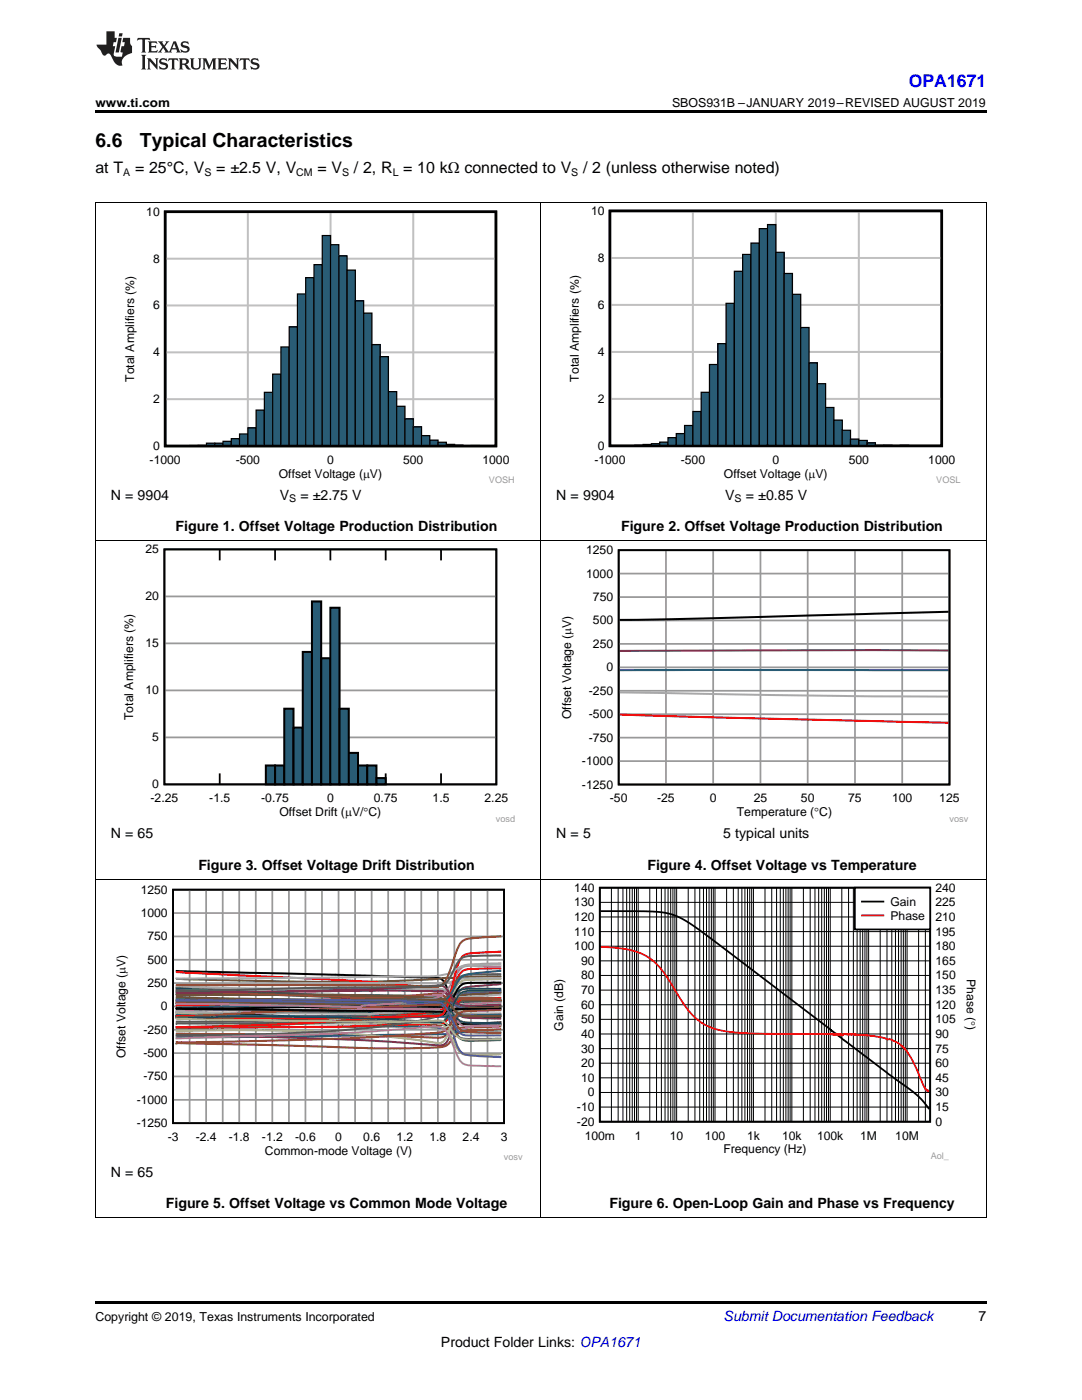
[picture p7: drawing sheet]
<svg xmlns="http://www.w3.org/2000/svg" width="216mm" height="279mm" viewBox="0 0 216 279" stroke-linecap="round" stroke-linejoin="round" font-family="sans-serif">
<path d="M19 259.7h177.8v.5h-177.8z" fill="#000"/>
<path d="M19.1 175.5v67.6M107.9 175.5v67.6M196.8 175.5v67.6M19 243h177.8" fill="none" stroke="#000" stroke-width=".2"/>
<path d="M22.7 176.6h81.6v55h-81.6z" fill-rule="evenodd" fill="#fff"/>
<path d="M34.5 177.6h66.1v46.6h-66.1z" fill="none" stroke="#000" stroke-width=".35"/>
<g fill="none" stroke="#999" stroke-width=".35">
<path d="M37.8 177.6v46.6M41.1 177.6v46.6M44.4 177.6v46.6M47.7 177.6v46.6M51 177.6v46.6M54.3 177.6v46.6M57.6 177.6v46.6M60.9 177.6v46.6M64.2 177.6v46.6M67.6 177.6v46.6M70.9 177.6v46.6M74.2 177.6v46.6"/>
<path d="M77.5 177.6v46.6M80.8 177.6v46.6M84.1 177.6v46.6M87.4 177.6v46.6M90.7 177.6v46.6M94 177.6v46.6M97.3 177.6v46.6M34.5 196.2h66.1M34.5 191.5h66.1M34.5 186.9h66.1M34.5 182.2h66.1M34.5 219.5h66.1"/>
<path d="M34.5 214.8h66.1M34.5 210.2h66.1M34.5 205.5h66.1M34.5 200.9h66.1"/>
</g>
<path d="M35.1 193.8l32.3 .7 20 .7 .7 .2 .6 .8 2 5 .5 .9a4.4 4.4 0 0 0 3.3 .8h5.5M100 196.1l-6 .1a2.71 2.71 0 0 0-2.8 1.4l-2.1 4.3-.8 .7-1.2 .3-21.5 .3-30.5-.2M35.1 201.9l19.2 .8 14 .7v-.1l.1 .2 8.6 .6 12.1 .5 10.9-.6M100 200.8l-9.3 .4-3.4-.2-12-.2-28.7 .4h-11.4l-.1 .2M100 201.3h-3.3a28.4 28.4 0 0 0-7.4 .5l-2.4 .1-51.8-.6" fill="none" stroke="#000" stroke-width=".4"/>
<path d="M35.1 194l32.9 1.6h.3v-.1l.1 .1 8.3 .6 10.4 1.1 1.1 .2 1.1 .9a5.1 5.1 0 0 0 4.1 1.5l6.6-.1M100 199.1l-7.1 .2a2.52 2.52 0 0 0-2.2 1.6l-1.7 2.9-.7 .5-.5 .2h-5.4l-16 .4-31.3 .2M100 193.2l-6 .2a2.63 2.63 0 0 0-2.8 1.9l-1.6 4.3-.6 1.1-.8 .8-1.2 .4-12.7 1.4-11.1 .8-14.4 .6-13.7 .3M100 189.9l-6 .4a2.34 2.34 0 0 0-2.2 1.2 56.2 56.2 0 0 0-2.3 8.4l-.4 1.3-.7 1.1-.5 .3-.9 .2-21.6 .4-20.4-.1-9.9-.4M35.1 200.6l21.4-.2 30.9-.9 .9 .1 .6 .4 1.2 1.7a3.6 3.6 0 0 0 2.8 2.5h7.1" fill="none" stroke="#f00" stroke-width=".4"/>
<path d="M35.1 199.3l30.8 .3 2.4 .1v.3l.1-.3 2.7 .1 16.2 .8 1.2 .1 .9 .4a5.9 5.9 0 0 0 4.6 1.1l6 .1M35.1 196.9l30.9 .6 8 .1 13.6-.3 .9 .1 1 .6a3.9 3.9 0 0 0 3.4 1l7.1-.5M100 195.2h-4.9a17.8 17.8 0 0 0-5.9 .9l-3.1 .2-18.1-.2-11.5 .2-21.4 .6M100 192.5h-3.3a17.9 17.9 0 0 0-4.9 .5l-2.2 1.3-2.3 .5-1.6 .1-50.6 .4M35.1 201.9v.2l.1-.2h.2l8.5 .3 28.2 .1 1.8 .1 1-.2 10.4-.4 3.3-.1 .5 .2a11.8 11.8 0 0 0 5.4 .7l5.5 .1" fill="none" stroke="#aaa" stroke-width=".4"/>
<path d="M100 193.7l-3.3 .3a15.1 15.1 0 0 0-4.4 .8 9.9 9.9 0 0 0-2.2 3.3l-.6 .9-.6 .7-.6 .2-1.2 .2-7.9-.3-24.9-.4h-7.1l-12.1 .3M35.1 201.1l50.4-1.5 2.5 .1 .6 .3 .7 .6a6.9 6.9 0 0 0 2.5 1.8l1.1 .1 7.1 .1M35.1 205.1l45.4-.2 6.9 .2 1.2 .2 1.5 .7a4.9 4.9 0 0 0 4.4 1.3h5.5M100 206h-5.5a13.6 13.6 0 0 0-5.1 .4l-54.3 .6M100 202.5l-7.1 .2a12.5 12.5 0 0 0-3.9 .2l-13.7-.1-1.5 .2-2.9-.2h-23.7l-11.6-.2h-.4l-.1 .2v-.2" fill="none" stroke="#295c75" stroke-width=".4"/>
<path d="M35.1 197.4h52.4l.8 .2 .4 .3 1.4 2.4a4.4 4.4 0 0 0 2.2 2.7l1.7 .2 6 .1M35.1 198.3l.1-.1 42.7-.5 10 .1 .9 .3 .8 .7a6 6 0 0 0 2.7 2.5l2.2 .1h5.5M35.1 197.8l11.5 .1 16.6-.2 16.7-.5 7.8-.5 .7 .1 .5 .4 1.2 1.7a3.4 3.4 0 0 0 3.9 1.8l6-.2M100 196.4l-6 .5a2.75 2.75 0 0 0-2.8 1.7l-1.1 2.6-55-.9M100 201.3l-6 .2a2.77 2.77 0 0 0-2.8 1.6l-1.9 4.5-.4 .7-.8 .3-10.9-.7-9.1-.5-13.8-.4-19.2-.3" fill="none" stroke="#68275f" stroke-width=".4"/>
<path d="M35.1 198.5h31.4l13.4 .2 7.3 .2 1.1 .4 .6 .9 2.3 6.3a2.46 2.46 0 0 0 2.8 1.2l6-.2M35.1 197.3l.7-.1 32.6 1.5 19.1 1.3 .8 .1 .6 .3 1.2 1.5a3.6 3.6 0 0 0 3.9 2.2l6 .1M100 197.3h-5.5a4.6 4.6 0 0 0-4.4 1.6l-1.3 .7-2.9 .1-12.3-.1h-27.5l-11-.3M100 197.5l-6 .2a3 3 0 0 0-3.3 2.4l-1.6 3.2-.7 .6-.8 .2-12.6-.8-9.6-.3-18.8-.1-11.5 .2M100 200h-4.9a10.6 10.6 0 0 0-4.4 .4l-2 1.7-1.1 .3-7.6-.3-10.6-.1-34.3 .3" fill="none" stroke="#286b49" stroke-width=".4"/>
<path d="M100 197.9l-7.1 .3a2.62 2.62 0 0 0-2.2 1.3l-1.8 2.4-.7 .4-.9 .1-52.2 .8M100 199.3l-5.5-.1a8.8 8.8 0 0 0-5 .7l-1.1 .4-2.5 .3-19.3 .7-31.5 1.6M35.1 200.1l34.8-.7 8.6-.4 8.9-.8 .9 .2 .3 .3 1 2.1a12.8 12.8 0 0 0 2.2 4.6 6.6 6.6 0 0 0 3.3 .6l4.9 .2M100 204.8l-7.1 .3a4.1 4.1 0 0 0-3.6 1.3l-.9 .6-1.4 .1-18-.5-33.9-.3M100 201.6l-3.8 .1a15.1 15.1 0 0 0-4.4 .4 8 8 0 0 0-2.3 2.9l-.7 .7-.9 .3-10.4 .8-21 .8-21.4 .4" fill="none" stroke="#9e3a3a" stroke-width=".4"/>
<path d="M35.1 198.6l26.9-.1 17.5 .3 8.3 .4 1.3 .4 1.6 .9a4.8 4.8 0 0 0 3.3 .6l6-.1M35.1 199l17 .4 24.3 .3h6.8l4.6-.3 1.2 .2 .6 .6a5.7 5.7 0 0 0 2.7 2.5l2.2 .1 5.5-.1M100 194.8l-11 .3-6.6 .6-13 .3h-1l-.1-.2-.2 .2h-4.9l-28.1-.6M100 198.3l-4.9 .1a8.3 8.3 0 0 0-4.4 .9l-1.5 1.1-1.2 .4-18.7-.3h-.9l-.1-.4v.3l-.5 .1-32.7-.7 10.4 .3h28.9l11-.2 3.7-.3a59.2 59.2 0 0 1 9.2 .2h1.7" fill="none" stroke="#6b5028" stroke-width=".4"/>
<path d="M35.1 197.8l29.1 1.1 14.6 .3 9.3 .5 1-.1a16.6 16.6 0 0 1 5.4-.2l5.5 .2M100 199.7l-6-.1a14.2 14.2 0 0 1-5.3-.7l-1.2-.2-12.7 .6-24.9 .5-14.8 .5M100 186.9l-6 .4a2.76 2.76 0 0 0-2.8 2.2l-2.1 5.9-.8 1.1-.5 .3-.8 .1-14.9-.3h-37M35.1 202.5l15.9-.5 24.6-.5 7.4-.1 5.3 .3 .9 .5 .9 .7a4.8 4.8 0 0 0 4.4 1.6l5.5 .1M100 205.4l-7.1 .3a3.3 3.3 0 0 0-2.8 1.9l-.9 1-.9 .4-8.1 .2h-6l-17.7-.6-20.9-.4-.5 .1v-.1" fill="none" stroke="#84471f" stroke-width=".4"/>
<path d="M100 195.4l-6.6 .2a2.59 2.59 0 0 0-2.7 2.1l-2.1 6.1-.6 .9-.8 .3-9.2-.5-9.3-.3h-.3l-.1 .4-.1-.4-5 .1-14.4 .2-13.7 .5M35.1 202.1l52.4 2.2 .9 .2 .5 .5 1.2 2.1a6.3 6.3 0 0 0 2.2 3.3l1.7 .2 6-.2M35.1 203.3l31.6 .6h13.4l7.7-.2 .6 .1 .6 .4 1.1 1.4a3.6 3.6 0 0 0 3.9 1.9l6-.1M100 200.7l-4.9 .4a12.1 12.1 0 0 0-5.8 1.3l-6.2 .3-21.1 .3-14.8 .1-12.1-.1M100 201.1l-6.6 .3a2.78 2.78 0 0 0-2.7 1.8l-1.8 4.1-.6 .7-.7 .2-6.1-.9-6-.6-12.3-.8-14.4-.3-13.7 .2" fill="none" stroke="#b2af67" stroke-width=".4"/>
<path d="M100 199.7h-3.8a15.6 15.6 0 0 0-4.4 .3 8.2 8.2 0 0 0-2.3 2.9l-.8 .9-.9 .3-17-.2-20.9 .3h-14.5l-.3 .2M100 194.4l-6.6 .1a2.68 2.68 0 0 0-2.7 2.1l-1.6 4-.6 1.1-.5 .6-1.3 .7-4.8 1.1-8.7 1.1-9 .7-17 .6-12.1 .1M100 190.7l-6 .1a2.86 2.86 0 0 0-2.8 1.4l-1.6 3.3-.5 .6-.8 .5-1.4 .2-8.9 .2-12.6 .1-30.3 .6M35.1 203.9l14.8-.1 15.7-.5 11.6-.6 10.3-.8 1.1 .1 .9 .6a4.6 4.6 0 0 0 4.5 1.8h6M100 202.8l-8.2-.1-3.1-.3-22.2 1.7-21.5 .8-9.9 .1" fill="none" stroke="#595959" stroke-width=".4"/>
<path d="M35.1 197.1l11 .7 25 1 10.5 .1 6-.3 .8 .1 .5 .5 1.2 2.2a6 6 0 0 0 2.2 3.3l1.1 .2 6.6-.3M100 192.3l-6.6 .2a2.32 2.32 0 0 0-2.2 1.6l-2 5-.8 .9-1 .3-17.2-.3h-1.8l-.1 .1-1.1-.1-18.4 .1-13.7 .3M100 192.9l-6-.2a2.65 2.65 0 0 0-2.8 1.6l-2 3.2-1.4 1.3-2.1 .7-4.3 .5-9.1 .7-.2 .2-37-.6M35.1 207.2l31.1-.9 7.7-.4 13.1-1 1.3 .2 .9 1 2.6 5.6a2.93 2.93 0 0 0 2.7 1l5.5 .1M100 200l-4.4 .2a11.6 11.6 0 0 0-5.5 1l-2 .1h-17l-36 .5" fill="none" stroke="#af80b2" stroke-width=".4"/>
<path d="M35.1 199.4l18.1 .3 32-.2 2.9 .1 1.2 .2a10.1 10.1 0 0 0 6.3 1.6l4.4 .2M100 197.8l-4.4 .2a12.2 12.2 0 0 0-4.4 .6l-1.7 1.2-.7 .3h-.6l-7.7-.5-12.2-.6-33.2-1.1M35.1 202.8l38.1 .4 9.2-.2 5.5-.3 .8 .1 .8 .3a7.1 7.1 0 0 0 5 1.2l5.5 .1M100 206.7h-6a2.79 2.79 0 0 1-3.3-2.2l-1.2-2.6-.7-1.1-.7-.6-1.1-.2-17.7-.4-34.2 .1 51.9 .6 .9 .2 .6 .4 .5 .9 .6 1.5a27.5 27.5 0 0 0 2.2 6.4 3.3 3.3 0 0 0 2.7 1l5.5 .3" fill="none" stroke="#595989" stroke-width=".4"/>
<path d="M110 176.2h84.7v55.4h-84.7z" fill-rule="evenodd" fill="#fff"/>
<path d="M119.7 177.2h65.9v46.7h-65.9zM119.9 181.8l8.6 .1 3.1 .1 2.4 .5 2.6 1.1 5.8 4.1 34.8 26.6 4.7 3.4 1.8 1.5 1.7 2.1" fill="none" stroke="#000" stroke-width=".35"/>
<g fill="none" stroke="#000" stroke-width=".2">
<path d="M122 177.2v46.7M123.3 177.2v46.7M124.3 177.2v46.7M125 177.2v46.7M125.7 177.2v46.7M126.2 177.2v46.7M126.6 177.2v46.7M127 177.2v46.7M127.3 177.2v46.7M129.7 177.2v46.7M131 177.2v46.7M132 177.2v46.7"/>
<path d="M132.7 177.2v46.7M133.3 177.2v46.7M133.8 177.2v46.7M134.3 177.2v46.7M134.7 177.2v46.7M135 177.2v46.7M137.3 177.2v46.7M138.7 177.2v46.7M139.6 177.2v46.7M140.4 177.2v46.7M141 177.2v46.7M141.5 177.2v46.7"/>
<path d="M141.9 177.2v46.7M142.3 177.2v46.7M142.7 177.2v46.7M145 177.2v46.7M146.3 177.2v46.7M147.3 177.2v46.7M148 177.2v46.7M148.6 177.2v46.7M149.2 177.2v46.7M149.6 177.2v46.7M150 177.2v46.7M150.3 177.2v46.7"/>
<path d="M152.6 177.2v46.7M154 177.2v46.7M155 177.2v46.7M155.7 177.2v46.7M156.3 177.2v46.7M156.8 177.2v46.7M157.3 177.2v46.7M157.7 177.2v46.7M158 177.2v46.7M160.3 177.2v46.7M161.7 177.2v46.7M162.6 177.2v46.7"/>
<path d="M163.4 177.2v46.7M164 177.2v46.7M164.5 177.2v46.7M164.9 177.2v46.7M165.3 177.2v46.7M165.7 177.2v46.7M168 177.2v46.7M169.3 177.2v46.7M170.3 177.2v46.7M171 177.2v46.7M171.6 177.2v46.7M172.1 177.2v46.7"/>
<path d="M172.6 177.2v46.7M173 177.2v46.7M173.3 177.2v46.7M175.6 177.2v46.7M177 177.2v46.7M178 177.2v46.7M178.7 177.2v46.7M179.3 177.2v46.7M179.8 177.2v46.7M180.3 177.2v46.7M180.6 177.2v46.7M181 177.2v46.7"/>
<path d="M183.3 177.2v46.7M184.6 177.2v46.7M119.7 197.6h65.9M119.7 194.7h65.9M119.7 191.8h65.9M119.7 188.8h65.9M119.7 185.9h65.9M119.7 183h65.9M119.7 180.1h65.9M119.7 218h65.9M119.7 215.1h65.9M119.7 212.2h65.9"/>
<path d="M119.7 209.3h65.9M119.7 206.4h65.9M119.7 203.4h65.9M119.7 200.5h65.9M119.7 220.9h65.9"/>
</g>
<path d="M119.9 189l3.1 .2 3.1 .5 2.1 .7 1.6 1 1.4 1.2 1.2 1.4 3.9 6.1 1.6 2.2 2.2 1.9 2.3 1.1 2.6 .6 3.8 .3 16.9 .2v-.1l.1 .1 .2-.1v.1v-.1l.1 .2v-.2l.3 .2 .2-.2 .2 .2 .1-.2 .1 .2v-.2l.2 .2 .1-.2 .1 .2 .4-.1 .1 .2v-.1l.3 .1 .3-.3 .9 .2 1.3-.1 4.1 .4 1.7 .4 .6 .3 .6-.1 1.7 .9 1.4 1.3 1.4 2.2 2.4 5.5 .4 .4 .4-.1" fill="none" stroke="#f00" stroke-width=".35"/>
<path d="M170.6 177.2h15v8.3h-15z" fill-rule="evenodd" fill="#fff"/>
<g fill="none" stroke="#000" stroke-width=".35">
<path d="M32.8 109.6h66.2v46.9h-66.2zM43.8 109.6v2.2M54.9 109.6v2.2M65.9 109.6v2.2M77 109.6v2.2M88 109.6v2.2M43.8 154.3v2.2M54.9 154.3v2.2M65.9 154.3v2.2M77 154.3v2.2M88 154.3v2.2M170.6 177.2h15v8.3h-15z"/>
<path d="M172 179.9h4.3"/>
</g>
<path d="M172 182.7h4.3" fill="none" stroke="#f00" stroke-width=".35"/>
<path d="M19.1 108v67.5M107.9 108v67.5M196.8 108v67.5M19 175.5h177.8" fill="none" stroke="#000" stroke-width=".2"/>
<path d="M32.8 119h66.3M32.8 137.8h66.3M32.8 128.4h66.3M32.8 147.2h66.3" fill="none" stroke="#999" stroke-width=".35"/>
<path d="M53 152.8h1.9v3.8h-1.9z" fill-rule="evenodd" fill="#295c75"/>
<path d="M53 152.8h1.9v3.7h-1.9z" fill="none" stroke="#000" stroke-width=".4"/>
<path d="M54.9 152.8h1.8v3.8h-1.8z" fill-rule="evenodd" fill="#295c75"/>
<path d="M54.9 152.8h1.8v3.7h-1.8z" fill="none" stroke="#000" stroke-width=".4"/>
<path d="M56.7 141.4h1.9v15.2h-1.9z" fill-rule="evenodd" fill="#295c75"/>
<path d="M56.7 141.4h1.9v15.1h-1.9z" fill="none" stroke="#000" stroke-width=".4"/>
<path d="M58.6 145.2h1.8v11.4h-1.8z" fill-rule="evenodd" fill="#295c75"/>
<path d="M58.6 145.2h1.8v11.3h-1.8z" fill="none" stroke="#000" stroke-width=".4"/>
<path d="M60.4 130.1h1.9v26.5h-1.9z" fill-rule="evenodd" fill="#295c75"/>
<path d="M60.4 130.1h1.8v26.4h-1.8z" fill="none" stroke="#000" stroke-width=".4"/>
<path d="M62.2 120h1.9v36.6h-1.9z" fill-rule="evenodd" fill="#295c75"/>
<path d="M62.2 120h1.9v36.5h-1.9z" fill="none" stroke="#000" stroke-width=".4"/>
<path d="M64.1 131.4h1.8v25.2h-1.8z" fill-rule="evenodd" fill="#295c75"/>
<path d="M64.1 131.4h1.8v25.1h-1.8z" fill="none" stroke="#000" stroke-width=".4"/>
<path d="M65.9 121.3h1.9v35.3h-1.9z" fill-rule="evenodd" fill="#295c75"/>
<path d="M65.9 121.3h1.9v35.2h-1.9z" fill="none" stroke="#000" stroke-width=".4"/>
<path d="M67.8 141.4h1.8v15.2h-1.8z" fill-rule="evenodd" fill="#295c75"/>
<path d="M67.8 141.4h1.8v15.1h-1.8z" fill="none" stroke="#000" stroke-width=".4"/>
<path d="M69.6 150.3h1.8v6.3h-1.8z" fill-rule="evenodd" fill="#295c75"/>
<path d="M69.6 150.3h1.8v6.2h-1.8z" fill="none" stroke="#000" stroke-width=".4"/>
<path d="M71.4 152.8h1.9v3.8h-1.9z" fill-rule="evenodd" fill="#295c75"/>
<path d="M71.4 152.8h1.9v3.7h-1.9z" fill="none" stroke="#000" stroke-width=".4"/>
<path d="M73.3 152.8h1.8v3.8h-1.8z" fill-rule="evenodd" fill="#295c75"/>
<path d="M73.3 152.8h1.8v3.7h-1.8z" fill="none" stroke="#000" stroke-width=".4"/>
<path d="M75.1 155.3h1.9v1.3h-1.9z" fill-rule="evenodd" fill="#295c75"/>
<path d="M189.3 122.1l-48.9 1.3-16.8 .3M75.1 155.3h1.9v1.2h-1.9z" fill="none" stroke="#000" stroke-width=".4"/>
<path d="M32.8 109.6h66.2v46.9h-66.2zM123.4 109.8h66.1v46.8h-66.1z" fill="none" stroke="#000" stroke-width=".35"/>
<g fill="none" stroke="#999" stroke-width=".35">
<path d="M123.4 119.2h66.1M123.4 114.5h66.1M132.9 109.8v46.8M142.3 109.8v46.8M151.7 109.8v46.8M161.2 109.8v46.8M170.6 109.8v46.8M180 109.8v46.8M123.4 137.9h66.1M123.4 133.2h66.1M123.4 128.5h66.1M123.4 123.8h66.1"/>
<path d="M123.4 151.9h66.1M123.4 147.2h66.1M123.4 142.5h66.1"/>
</g>
<path d="M123.6 142.6l65.7 1.6" fill="none" stroke="#f00" stroke-width=".4"/>
<path d="M123.6 138.2l48.9 .8h16.8" fill="none" stroke="#aaa" stroke-width=".4"/>
<path d="M123.6 133.8h65.7" fill="none" stroke="#295c75" stroke-width=".4"/>
<path d="M189.3 129.8l-14.9-.1-50.8 .2" fill="none" stroke="#68275f" stroke-width=".4"/>
<path d="M19.1 40.4v67.6M107.9 40.4v67.6M196.8 40.4v67.6M19 107.9h177.8" fill="none" stroke="#000" stroke-width=".2"/>
<path d="M33 42.3h66v46.7h-66z" fill="none" stroke="#000" stroke-width=".5"/>
<path d="M33 51.6h66M49.5 42.3v46.7M66 42.3v46.7M82.5 42.3v46.7M33 79.7h66M33 70.3h66M33 61h66" fill="none" stroke="#c0c0c0" stroke-width=".4"/>
<path d="M34.6 89h1.7z" fill-rule="evenodd" fill="#295c75"/>
<path d="M34.6 89h1.7z" fill="none" stroke="#000" stroke-width=".24"/>
<path d="M36.3 89h1.6z" fill-rule="evenodd" fill="#295c75"/>
<path d="M36.3 89h1.6z" fill="none" stroke="#000" stroke-width=".24"/>
<path d="M37.9 88.9h1.7v.1h-1.7z" fill-rule="evenodd" fill="#295c75"/>
<path d="M37.9 88.9l1.6 .1z" fill="none" stroke="#000" stroke-width=".24"/>
<path d="M39.5 88.9h1.7v.1h-1.7z" fill-rule="evenodd" fill="#295c75"/>
<path d="M39.5 88.9h1.7v.1h-1.7z" fill="none" stroke="#000" stroke-width=".24"/>
<path d="M41.2 88.4h1.7v.6h-1.7z" fill-rule="evenodd" fill="#295c75"/>
<path d="M41.2 88.4h1.7v.6h-1.7z" fill="none" stroke="#000" stroke-width=".24"/>
<path d="M42.9 88.4h1.6v.6h-1.6z" fill-rule="evenodd" fill="#295c75"/>
<path d="M42.9 88.4h1.6v.6h-1.6z" fill="none" stroke="#000" stroke-width=".24"/>
<path d="M44.5 88.1h1.7v.9h-1.7z" fill-rule="evenodd" fill="#295c75"/>
<path d="M44.5 88.1h1.6v.9h-1.6z" fill="none" stroke="#000" stroke-width=".24"/>
<path d="M46.1 87.6h1.7v1.4h-1.7z" fill-rule="evenodd" fill="#295c75"/>
<path d="M46.1 87.6h1.7v1.4h-1.7z" fill="none" stroke="#000" stroke-width=".24"/>
<path d="M47.8 86.6h1.7v2.4h-1.7z" fill-rule="evenodd" fill="#295c75"/>
<path d="M47.8 86.6h1.7v2.4h-1.7z" fill="none" stroke="#000" stroke-width=".24"/>
<path d="M49.5 85.4h1.6v3.6h-1.6z" fill-rule="evenodd" fill="#295c75"/>
<path d="M49.5 85.4h1.6v3.6h-1.6z" fill="none" stroke="#000" stroke-width=".24"/>
<path d="M51.1 81.8h1.7v7.2h-1.7z" fill-rule="evenodd" fill="#295c75"/>
<path d="M51.1 81.8h1.7v7.2h-1.7z" fill="none" stroke="#000" stroke-width=".24"/>
<path d="M52.8 78.3h1.6v10.7h-1.6z" fill-rule="evenodd" fill="#295c75"/>
<path d="M52.8 78.3h1.6v10.7h-1.6z" fill="none" stroke="#000" stroke-width=".24"/>
<path d="M54.4 74.7h1.7v14.3h-1.7z" fill-rule="evenodd" fill="#295c75"/>
<path d="M54.4 74.7h1.7v14.3h-1.7z" fill="none" stroke="#000" stroke-width=".24"/>
<path d="M56.1 69.2h1.6v19.8h-1.6z" fill-rule="evenodd" fill="#295c75"/>
<path d="M56.1 69.2h1.6v19.8h-1.6z" fill="none" stroke="#000" stroke-width=".24"/>
<path d="M57.7 65.2h1.7v23.8h-1.7z" fill-rule="evenodd" fill="#295c75"/>
<path d="M57.7 65.2h1.7v23.8h-1.7z" fill="none" stroke="#000" stroke-width=".24"/>
<path d="M59.3 58.7h1.7v30.3h-1.7z" fill-rule="evenodd" fill="#295c75"/>
<path d="M59.3 58.7h1.7v30.3h-1.7z" fill="none" stroke="#000" stroke-width=".24"/>
<path d="M61 55.4h1.7v33.6h-1.7z" fill-rule="evenodd" fill="#295c75"/>
<path d="M61 55.4h1.7v33.6h-1.7z" fill="none" stroke="#000" stroke-width=".24"/>
<path d="M62.7 52.8h1.6v36.2h-1.6z" fill-rule="evenodd" fill="#295c75"/>
<path d="M62.7 52.8h1.6v36.2h-1.6z" fill="none" stroke="#000" stroke-width=".24"/>
<path d="M64.3 47h1.7v42h-1.7z" fill-rule="evenodd" fill="#295c75"/>
<path d="M64.3 47h1.7v42h-1.7z" fill="none" stroke="#000" stroke-width=".24"/>
<path d="M66 48.8h1.6v40.2h-1.6z" fill-rule="evenodd" fill="#295c75"/>
<path d="M66 48.8h1.6v40.2h-1.6z" fill="none" stroke="#000" stroke-width=".24"/>
<path d="M67.6 51.1h1.7v37.9h-1.7z" fill-rule="evenodd" fill="#295c75"/>
<path d="M67.6 51.1h1.7v37.9h-1.7z" fill="none" stroke="#000" stroke-width=".24"/>
<path d="M69.3 53.9h1.6v35.1h-1.6z" fill-rule="evenodd" fill="#295c75"/>
<path d="M69.3 53.9h1.6v35.1h-1.6z" fill="none" stroke="#000" stroke-width=".24"/>
<path d="M70.9 60h1.7v29h-1.7z" fill-rule="evenodd" fill="#295c75"/>
<path d="M70.9 60h1.7v29h-1.7z" fill="none" stroke="#000" stroke-width=".24"/>
<path d="M72.6 62.5h1.6v26.5h-1.6z" fill-rule="evenodd" fill="#295c75"/>
<path d="M72.6 62.5h1.6v26.5h-1.6z" fill="none" stroke="#000" stroke-width=".24"/>
<path d="M74.2 68.8h1.7v20.2h-1.7z" fill-rule="evenodd" fill="#295c75"/>
<path d="M74.2 68.8h1.7v20.2h-1.7z" fill="none" stroke="#000" stroke-width=".24"/>
<path d="M75.9 71.2h1.6v17.8h-1.6z" fill-rule="evenodd" fill="#295c75"/>
<path d="M75.9 71.2h1.6v17.8h-1.6z" fill="none" stroke="#000" stroke-width=".24"/>
<path d="M77.5 78.2h1.7v10.8h-1.7z" fill-rule="evenodd" fill="#295c75"/>
<path d="M77.5 78.2h1.7v10.8h-1.7z" fill="none" stroke="#000" stroke-width=".24"/>
<path d="M79.2 81.1h1.6v7.9h-1.6z" fill-rule="evenodd" fill="#295c75"/>
<path d="M79.2 81.1h1.6v7.9h-1.6z" fill="none" stroke="#000" stroke-width=".24"/>
<path d="M80.8 83.6h1.7v5.4h-1.7z" fill-rule="evenodd" fill="#295c75"/>
<path d="M80.8 83.6h1.7v5.4h-1.7z" fill="none" stroke="#000" stroke-width=".24"/>
<path d="M82.5 85.2h1.6v3.8h-1.6z" fill-rule="evenodd" fill="#295c75"/>
<path d="M82.5 85.2h1.6v3.8h-1.6z" fill="none" stroke="#000" stroke-width=".24"/>
<path d="M84.1 86.9h1.7v2.1h-1.7z" fill-rule="evenodd" fill="#295c75"/>
<path d="M84.1 86.9h1.7v2.1h-1.7z" fill="none" stroke="#000" stroke-width=".24"/>
<path d="M85.8 87.8h1.6v1.2h-1.6z" fill-rule="evenodd" fill="#295c75"/>
<path d="M85.8 87.8h1.6v1.2h-1.6z" fill="none" stroke="#000" stroke-width=".24"/>
<path d="M87.4 88.3h1.7v.7h-1.7z" fill-rule="evenodd" fill="#295c75"/>
<path d="M87.4 88.3h1.7v.7h-1.7z" fill="none" stroke="#000" stroke-width=".24"/>
<path d="M89.1 88.7h1.6v.3h-1.6z" fill-rule="evenodd" fill="#295c75"/>
<path d="M89.1 88.7h1.6v.3h-1.6z" fill="none" stroke="#000" stroke-width=".24"/>
<path d="M90.7 88.8h1.7v.2h-1.7z" fill-rule="evenodd" fill="#295c75"/>
<path d="M90.7 88.8h1.7v.2h-1.7z" fill="none" stroke="#000" stroke-width=".24"/>
<path d="M92.4 89h1.6z" fill-rule="evenodd" fill="#295c75"/>
<path d="M92.4 89h1.6z" fill="none" stroke="#000" stroke-width=".24"/>
<path d="M94 88.9h1.7v.1h-1.7z" fill-rule="evenodd" fill="#295c75"/>
<path d="M94 88.9l1.7 .1z" fill="none" stroke="#000" stroke-width=".24"/>
<path d="M95.7 89h1.6z" fill-rule="evenodd" fill="#295c75"/>
<path d="M95.7 89h1.6z" fill="none" stroke="#000" stroke-width=".24"/>
<path d="M97.3 89h1.7z" fill-rule="evenodd" fill="#295c75"/>
<path d="M97.3 89h1.7z" fill="none" stroke="#000" stroke-width=".24"/>
<path d="M33 42.3h66v46.7h-66zM121.7 42.1h66.2v46.9h-66.2z" fill="none" stroke="#000" stroke-width=".5"/>
<path d="M121.7 51.5h66.2M138.3 42.1v46.9M154.8 42.1v46.9M171.4 42.1v46.9M121.7 79.6h66.2M121.7 70.2h66.2M121.7 60.9h66.2" fill="none" stroke="#c0c0c0" stroke-width=".4"/>
<path d="M123.4 88.9l1.6 .1z" fill-rule="evenodd" fill="#295c75"/>
<path d="M123.4 88.9l1.6 .1z" fill="none" stroke="#000" stroke-width=".24"/>
<path d="M125 89h1.7z" fill-rule="evenodd" fill="#295c75"/>
<path d="M125 89h1.7z" fill="none" stroke="#000" stroke-width=".24"/>
<path d="M126.7 88.9h1.6v.1h-1.6z" fill-rule="evenodd" fill="#295c75"/>
<path d="M126.7 88.9h1.6v.1h-1.6z" fill="none" stroke="#000" stroke-width=".24"/>
<path d="M128.3 88.7h1.7v.3h-1.7z" fill-rule="evenodd" fill="#295c75"/>
<path d="M128.3 88.7h1.7v.3h-1.7z" fill="none" stroke="#000" stroke-width=".24"/>
<path d="M130 88.6h1.6v.4h-1.6z" fill-rule="evenodd" fill="#295c75"/>
<path d="M130 88.6h1.6v.4h-1.6z" fill="none" stroke="#000" stroke-width=".24"/>
<path d="M131.6 88.2h1.7v.8h-1.7z" fill-rule="evenodd" fill="#295c75"/>
<path d="M131.6 88.2h1.7v.8h-1.7z" fill="none" stroke="#000" stroke-width=".24"/>
<path d="M133.3 87.3h1.7v1.7h-1.7z" fill-rule="evenodd" fill="#295c75"/>
<path d="M133.3 87.3h1.6v1.7h-1.6z" fill="none" stroke="#000" stroke-width=".24"/>
<path d="M134.9 86.5h1.7v2.5h-1.7z" fill-rule="evenodd" fill="#295c75"/>
<path d="M134.9 86.5h1.7v2.5h-1.7z" fill="none" stroke="#000" stroke-width=".24"/>
<path d="M136.6 84.9h1.7v4.1h-1.7z" fill-rule="evenodd" fill="#295c75"/>
<path d="M136.6 84.9h1.7v4.1h-1.7z" fill="none" stroke="#000" stroke-width=".24"/>
<path d="M138.3 82.1h1.6v6.9h-1.6z" fill-rule="evenodd" fill="#295c75"/>
<path d="M138.3 82.1h1.6v6.9h-1.6z" fill="none" stroke="#000" stroke-width=".24"/>
<path d="M139.9 78.3h1.7v10.7h-1.7z" fill-rule="evenodd" fill="#295c75"/>
<path d="M139.9 78.3h1.7v10.7h-1.7z" fill="none" stroke="#000" stroke-width=".24"/>
<path d="M141.6 72.7h1.6v16.3h-1.6z" fill-rule="evenodd" fill="#295c75"/>
<path d="M141.6 72.7h1.6v16.3h-1.6z" fill="none" stroke="#000" stroke-width=".24"/>
<path d="M143.2 68.6h1.7v20.4h-1.7z" fill-rule="evenodd" fill="#295c75"/>
<path d="M143.2 68.6h1.7v20.4h-1.7z" fill="none" stroke="#000" stroke-width=".24"/>
<path d="M144.9 60.5h1.6v28.5h-1.6z" fill-rule="evenodd" fill="#295c75"/>
<path d="M144.9 60.5h1.6v28.5h-1.6z" fill="none" stroke="#000" stroke-width=".24"/>
<path d="M146.5 54.1h1.7v34.9h-1.7z" fill-rule="evenodd" fill="#295c75"/>
<path d="M146.5 54.1h1.7v34.9h-1.7z" fill="none" stroke="#000" stroke-width=".24"/>
<path d="M148.2 50.8h1.7v38.2h-1.7z" fill-rule="evenodd" fill="#295c75"/>
<path d="M148.2 50.8h1.6v38.2h-1.6z" fill="none" stroke="#000" stroke-width=".24"/>
<path d="M149.8 48.5h1.7v40.5h-1.7z" fill-rule="evenodd" fill="#295c75"/>
<path d="M149.8 48.5h1.7v40.5h-1.7z" fill="none" stroke="#000" stroke-width=".24"/>
<path d="M151.5 45.6h1.7v43.4h-1.7z" fill-rule="evenodd" fill="#295c75"/>
<path d="M151.5 45.6h1.7v43.4h-1.7z" fill="none" stroke="#000" stroke-width=".24"/>
<path d="M153.2 44.8h1.6v44.2h-1.6z" fill-rule="evenodd" fill="#295c75"/>
<path d="M153.2 44.8h1.6v44.2h-1.6z" fill="none" stroke="#000" stroke-width=".24"/>
<path d="M154.8 50.4h1.7v38.6h-1.7z" fill-rule="evenodd" fill="#295c75"/>
<path d="M154.8 50.4h1.7v38.6h-1.7z" fill="none" stroke="#000" stroke-width=".24"/>
<path d="M156.5 54.6h1.6v34.4h-1.6z" fill-rule="evenodd" fill="#295c75"/>
<path d="M156.5 54.6h1.6v34.4h-1.6z" fill="none" stroke="#000" stroke-width=".24"/>
<path d="M158.1 58.7h1.7v30.3h-1.7z" fill-rule="evenodd" fill="#295c75"/>
<path d="M158.1 58.7h1.7v30.3h-1.7z" fill="none" stroke="#000" stroke-width=".24"/>
<path d="M159.8 65.4h1.6v23.6h-1.6z" fill-rule="evenodd" fill="#295c75"/>
<path d="M159.8 65.4h1.6v23.6h-1.6z" fill="none" stroke="#000" stroke-width=".24"/>
<path d="M161.4 72.4h1.7v16.6h-1.7z" fill-rule="evenodd" fill="#295c75"/>
<path d="M161.4 72.4h1.7v16.6h-1.7z" fill="none" stroke="#000" stroke-width=".24"/>
<path d="M163.1 76.6h1.7v12.4h-1.7z" fill-rule="evenodd" fill="#295c75"/>
<path d="M163.1 76.6h1.6v12.4h-1.6z" fill="none" stroke="#000" stroke-width=".24"/>
<path d="M164.7 81.3h1.7v7.7h-1.7z" fill-rule="evenodd" fill="#295c75"/>
<path d="M164.7 81.3h1.7v7.7h-1.7z" fill="none" stroke="#000" stroke-width=".24"/>
<path d="M166.4 83.8h1.7v5.2h-1.7z" fill-rule="evenodd" fill="#295c75"/>
<path d="M166.4 83.8h1.7v5.2h-1.7z" fill="none" stroke="#000" stroke-width=".24"/>
<path d="M168.1 85.9h1.6v3.1h-1.6z" fill-rule="evenodd" fill="#295c75"/>
<path d="M168.1 85.9h1.6v3.1h-1.6z" fill="none" stroke="#000" stroke-width=".24"/>
<path d="M169.7 87.6h1.7v1.4h-1.7z" fill-rule="evenodd" fill="#295c75"/>
<path d="M169.7 87.6h1.7v1.4h-1.7z" fill="none" stroke="#000" stroke-width=".24"/>
<path d="M171.4 87.9h1.6v1.1h-1.6z" fill-rule="evenodd" fill="#295c75"/>
<path d="M171.4 87.9h1.6v1.1h-1.6z" fill="none" stroke="#000" stroke-width=".24"/>
<path d="M173 88.4h1.7v.6h-1.7z" fill-rule="evenodd" fill="#295c75"/>
<path d="M173 88.4h1.7v.6h-1.7z" fill="none" stroke="#000" stroke-width=".24"/>
<path d="M174.7 88.9h1.6v.1h-1.6z" fill-rule="evenodd" fill="#295c75"/>
<path d="M174.7 88.9l1.6 .1z" fill="none" stroke="#000" stroke-width=".24"/>
<path d="M176.3 88.9h1.7v.1h-1.7z" fill-rule="evenodd" fill="#295c75"/>
<path d="M176.3 88.9h1.7v.1h-1.7z" fill="none" stroke="#000" stroke-width=".24"/>
<path d="M178 89h1.7z" fill-rule="evenodd" fill="#295c75"/>
<path d="M178 89h1.6z" fill="none" stroke="#000" stroke-width=".24"/>
<path d="M179.6 88.9h1.7v.1h-1.7z" fill-rule="evenodd" fill="#295c75"/>
<path d="M179.6 88.9h1.7v.1h-1.7z" fill="none" stroke="#000" stroke-width=".24"/>
<path d="M121.7 42.1h66.2v46.9h-66.2z" fill="none" stroke="#000" stroke-width=".5"/>
<path d="M19 40.4h177.8" fill="none" stroke="#000" stroke-width=".2"/>
<path d="M19 22h177.8v.5h-177.8z" fill="#000"/>
<g fill="#231f20">
<path d="M27.5 7.6l-.1 .5 .4-.2h.6v.1v2.1l-.2 .4h1l-.3-.4v-2.1l.1-.1h.5l.5 .2-.2-.5zM29.5 8.3l.2 .3v1.5l-.2 .4h1.8l.2-.6a1.04 1.04 0 0 1-1.3 .2v-.7h.6l.3 .2v-.6l-.3 .2h-.6v-.6l.8-.1 .4 .3-.2-.5zM31.5 8.3l.9 1.1-.9 1.1h.8l-.2-.2 .5-.7 .4 .7-.2 .2h1.5l-.1-.2 .1-.4h.9l.1 .4-.2 .2h1l-.3-.3-.7-1.9h-.5l-.9 2-.8-1 .9-1h-.8l.1 .3-.3 .5-.4-.6 .2-.2zM34.7 8.6l.4 1h-.7zM36.3 8.4a.63 .63 0 0 0-.2 .7 .63 .63 0 0 0 .6 .4l.6 .2 .1 .2a.75 .75 0 0 1-.7 .4 .75 .75 0 0 1-.6-.5l.1 .7 .1-.1a1.11 1.11 0 0 0 1.5-.6 1.13 1.13 0 0 0-1.2-.8l-.1-.4a1.04 1.04 0 0 1 1.2 .2l-.2-.5-.1 .1-.5-.2zM28.2 10.9l.2 .4v2.2l-.2 .4h1l-.3-.4v-2.2l.3-.4zM29.3 11.6l.3 .4v1.5l-.3 .4h.8l-.2-.4v-1.3l1.5 1.7v-1.9l.2-.4h-.7l.2 .4v.9l-1.1-1.3zM32 11.8a.62 .62 0 0 0-.2 .7 .62 .62 0 0 0 .6 .4l.6 .1 .1 .3a.76 .76 0 0 1-.7 .3 .76 .76 0 0 1-.6-.4l.1 .7 .1-.1a1.11 1.11 0 0 0 1.5-.6 1.13 1.13 0 0 0-1.2-.8l-.1-.4a1.04 1.04 0 0 1 1.2 .2l-.2-.6-.1 .1-.5-.1zM33.7 11.6l-.2 .6a.61 .61 0 0 1 .8-.3v1.6l-.2 .4h.9l-.2-.4v-1.6a.63 .63 0 0 1 .8 .3l-.2-.6zM35.6 11.6l.3 .4v1.5l-.3 .4h1l-.2-.2v-.8l.5 .2a.76 .76 0 0 0 1.2 .7l-1-1a.58 .58 0 0 0 .6-.5 .58 .58 0 0 0-.5-.6zM36.4 11.9h.1a.45 .45 0 0 1 .5 .1 .45 .45 0 0 1 .1 .5l-.7 .2zM37.9 11.6l.2 .2a2.17 2.17 0 0 0 .3 1.9 .99 .99 0 0 0 1.6-.6v-1.1l.2-.4h-.7l.2 .2a1.92 1.92 0 0 1-.2 1.8 .6 .6 0 0 1-.9-.5v-1.1l.2-.4zM40.4 11.6l.2 .4v1.5l-.2 .4h.7l-.2-.4v-1.4l.8 1.8 .8-1.8v1.4l-.2 .4h.9l-.2-.4v-1.5l.2-.4h-.8l-.6 1.5-.6-1.5zM43.4 11.6l.2 .4v1.5l-.2 .4h1.8l.2-.6a1.04 1.04 0 0 1-1.3 .1v-.6h.5l.4 .2v-.6l-.4 .2h-.5v-.7h.8l.3 .3-.1-.6zM45.5 11.6l.2 .4v1.5l-.2 .4h.7l-.2-.4v-1.3l1.5 1.7v-1.9l.2-.4h-.7l.2 .4v.9l-1.1-1.3zM47.9 11.6l-.1 .6a.61 .61 0 0 1 .8-.3v1.6l-.3 .4h1l-.3-.4 .1-1.6a.63 .63 0 0 1 .7 .3l-.1-.6zM50.2 11.8a.62 .62 0 0 0-.2 .7 .62 .62 0 0 0 .6 .4l.6 .1 .2 .3a.76 .76 0 0 1-.8 .3 .76 .76 0 0 1-.6-.4l.1 .7 .2-.1a1.11 1.11 0 0 0 1.5-.6 1.13 1.13 0 0 0-1.3-.8l-.1-.4a1.04 1.04 0 0 1 1.2 .2l-.1-.6-.2 .1-.5-.1z"/>
<path d="M21.2 6.3v2.6h-1.9l.1 .4 .7 .9a.91 .91 0 0 0 1 .8 .56 .56 0 0 1 .5-.3 .56 .56 0 0 1 .5 .3l.4 .8a1.53 1.53 0 0 0 1.9 1.2 1.54 1.54 0 0 1 1-2.1l.9-.3v-1.4a1.52 1.52 0 0 1-.3-1.6h-1.4l-.2 .8h.5l-.2 .8h-.4l-.2 1v.2l.4 .1-.2 .8a1.93 1.93 0 0 1-1.6-.3l.3-1.8h-.5l.2-.8h.4l.2-.8h-.4v-1.3zM23.6 7.6l-.6 2.9h.7l.6-2.9zM23.8 6.6l-.1 .7h.6l.2-.7z"/>
</g>
<g font-size="3.9">
<text x="19" y="29.3">6.6</text>
<text x="27.9" y="29.3">Typical Characteristics</text>
</g>
<text font-size="3.5" fill="#00f" x="181.3" y="17.3">OPA1671</text>
<g font-size="3.2">
<text x="19" y="34.4">at T</text>
<text x="27" y="34.4">= 25°C, V</text>
<text x="43.1" y="34.4">= ±2.5 V, V</text>
<text x="63.4" y="34.4">= V</text>
<text x="70.6" y="34.4">/ 2, R = 10 kΩ connected to V</text>
<text x="116.4" y="34.4">/ 2 (unless otherwise noted)</text>
</g>
<g font-size="2.8">
<text x="22.1" y="99.7">N = 9904</text>
<text x="55.8" y="99.7">V</text>
<text x="59.9" y="99.7">= ±2.75 V</text>
<text x="111" y="99.7">N = 9904</text>
<text x="144.7" y="99.7">V</text>
<text x="148.8" y="99.7">= ±0.85 V</text>
<text x="35" y="106">Figure 1. Offset Voltage Production Distribution</text>
<text x="123.9" y="106">Figure 2. Offset Voltage Production Distribution</text>
<text x="22.1" y="167.3">N = 65</text>
<text x="111" y="167.3">N = 5</text>
<text x="144.3" y="167.3">5 typical units</text>
<text x="39.6" y="173.6">Figure 3. Offset Voltage Drift Distribution</text>
<text x="129.2" y="173.6">Figure 4. Offset Voltage vs Temperature</text>
<text x="22.1" y="234.8">N = 65</text>
<text x="33.1" y="241.2">Figure 5. Offset Voltage vs Common Mode Voltage</text>
<text x="121.6" y="241.2">Figure 6. Open-Loop Gain and Phase vs Frequency</text>
<text x="195.3" y="263.6">7</text>
<text x="88" y="268.9">Product Folder Links: OPA1671</text>
</g>
<text font-size="2.8" fill="#0000c8" x="144.4" y="263.6">Submit Documentation Feedback</text>
<g font-size="2.5">
<text x="19" y="21.4">www.ti.com</text>
<text x="134.1" y="21.4">SBOS931B –JANUARY 2019–REVISED AUGUST 2019</text>
<text x="19" y="263.6">Copyright © 2019, Texas Instruments Incorporated</text>
</g>
<g font-size="2.4">
<text x="29.2" y="43.1">10</text>
<text x="117.9" y="42.9">10</text>
<text x="30.5" y="52.4">8</text>
<text x="119.3" y="52.3">8</text>
<text x="30.5" y="61.8">6</text>
<text x="119.3" y="61.7">6</text>
<text x="30.5" y="71.1">4</text>
<text x="119.3" y="71">4</text>
<text x="26.8" y="76.2" transform="rotate(-90 26.8 76.2)">Total Amplifiers (%)</text>
<text x="115.5" y="76.2" transform="rotate(-90 115.5 76.2)">Total Amplifiers (%)</text>
<text x="30.5" y="80.5">2</text>
<text x="119.3" y="80.4">2</text>
<text x="30.5" y="89.8">0</text>
<text x="119.3" y="89.8">0</text>
<text x="29.9" y="92.6">-1000</text>
<text x="47" y="92.6">-500</text>
<text x="55.6" y="95.4">Offset Voltage (PV)</text>
<text x="65.3" y="92.6">0</text>
<text x="80.4" y="92.6">500</text>
<text x="96.3" y="92.6">1000</text>
<text x="118.6" y="92.6">-1000</text>
<text x="135.8" y="92.6">-500</text>
<text x="144.5" y="95.4">Offset Voltage (PV)</text>
<text x="154.1" y="92.6">0</text>
<text x="169.4" y="92.6">500</text>
<text x="185.2" y="92.6">1000</text>
<text x="29" y="110.4">25</text>
<text x="116.9" y="110.6">1250</text>
<text x="29" y="119.8">20</text>
<text x="116.9" y="115.3">1000</text>
<text x="118.3" y="120">750</text>
<text x="118.3" y="124.6">500</text>
<text x="29" y="129.2">15</text>
<text x="118.3" y="129.3">250</text>
<text x="121" y="134">0</text>
<text x="26.6" y="143.7" transform="rotate(-90 26.6 143.7)">Total Amplifiers (%)</text>
<text x="29" y="138.6">10</text>
<text x="114" y="143.5" transform="rotate(-90 114 143.5)">Offset Voltage (PV)</text>
<text x="117.5" y="143.3">-500</text>
<text x="117.5" y="138.7">-250</text>
<text x="30.4" y="148">5</text>
<text x="117.5" y="148">-750</text>
<text x="116.1" y="152.7">-1000</text>
<text x="30" y="160.1">-2.25</text>
<text x="30.4" y="157.3">0</text>
<text x="41.8" y="160.1">-1.5</text>
<text x="52.1" y="160.1">-0.75</text>
<text x="65.3" y="160.1">0</text>
<text x="74.6" y="160.1">0.75</text>
<text x="86.3" y="160.1">1.5</text>
<text x="96.7" y="160.1">2.25</text>
<text x="116.1" y="157.4">-1250</text>
<text x="121.7" y="160.1">-50</text>
<text x="131.1" y="160.1">-25</text>
<text x="141.6" y="160.1">0</text>
<text x="150.4" y="160.1">25</text>
<text x="159.8" y="160.1">50</text>
<text x="169.3" y="160.1">75</text>
<text x="178" y="160.1">100</text>
<text x="187.4" y="160.1">125</text>
<text x="55.8" y="162.9">Offset Drift (PV/qC)</text>
<text x="147" y="162.9">Temperature (qC)</text>
<text x="28.1" y="178.3">1250</text>
<text x="114.6" y="178">140</text>
<text x="186.7" y="178">240</text>
<text x="28.1" y="183">1000</text>
<text x="114.6" y="183.8">120</text>
<text x="114.6" y="180.9">130</text>
<text x="177.7" y="180.8">Gain</text>
<text x="177.7" y="183.5">Phase</text>
<text x="186.7" y="183.8">210</text>
<text x="186.7" y="180.9">225</text>
<text x="29.4" y="187.7">750</text>
<text x="114.6" y="189.6">100</text>
<text x="114.6" y="186.7">110</text>
<text x="186.7" y="189.6">180</text>
<text x="186.7" y="186.7">195</text>
<text x="29.4" y="197">250</text>
<text x="29.4" y="192.3">500</text>
<text x="115.9" y="195.5">80</text>
<text x="115.9" y="192.6">90</text>
<text x="186.7" y="195.5">150</text>
<text x="186.7" y="192.6">165</text>
<text x="192.9" y="195.4" transform="rotate(90 192.9 195.4)">Phase (q)</text>
<text x="32.1" y="201.7">0</text>
<text x="115.9" y="201.3">60</text>
<text x="115.9" y="198.4">70</text>
<text x="186.7" y="201.3">120</text>
<text x="186.7" y="198.4">135</text>
<text x="28.6" y="206.3">-250</text>
<text x="112.3" y="205.7" transform="rotate(-90 112.3 205.7)">Gain (dB)</text>
<text x="115.9" y="207.1">40</text>
<text x="115.9" y="204.2">50</text>
<text x="186.7" y="207.1">90</text>
<text x="186.7" y="204.2">105</text>
<text x="25" y="211.2" transform="rotate(-90 25 211.2)">Offset Voltage (PV)</text>
<text x="28.6" y="215.6">-750</text>
<text x="28.6" y="211">-500</text>
<text x="115.9" y="215.9">10</text>
<text x="115.9" y="213">20</text>
<text x="115.9" y="210.1">30</text>
<text x="186.7" y="215.9">45</text>
<text x="186.7" y="213">60</text>
<text x="186.7" y="210.1">75</text>
<text x="27.3" y="220.3">-1000</text>
<text x="115.1" y="221.7">-10</text>
<text x="117.3" y="218.8">0</text>
<text x="186.7" y="221.7">15</text>
<text x="186.7" y="218.8">30</text>
<text x="27.3" y="224.9">-1250</text>
<text x="33.5" y="227.7">-3</text>
<text x="39.1" y="227.7">-2.4</text>
<text x="45.7" y="227.7">-1.8</text>
<text x="52.3" y="227.7">-1.2</text>
<text x="58.9" y="227.7">-0.6</text>
<text x="66.9" y="227.7">0</text>
<text x="72.5" y="227.7">0.6</text>
<text x="79.1" y="227.7">1.2</text>
<text x="85.7" y="227.7">1.8</text>
<text x="92.3" y="227.7">2.4</text>
<text x="99.9" y="227.7">3</text>
<text x="115.1" y="224.7">-20</text>
<text x="116.7" y="227.4">100m</text>
<text x="126.7" y="227.4">1</text>
<text x="133.7" y="227.4">10</text>
<text x="140.7" y="227.4">100</text>
<text x="149.1" y="227.4">1k</text>
<text x="156.1" y="227.4">10k</text>
<text x="163.1" y="227.4">100k</text>
<text x="171.6" y="227.4">1M</text>
<text x="178.6" y="227.4">10M</text>
<text x="186.7" y="224.7">0</text>
<text x="52.9" y="230.5">Common-mode Voltage (V)</text>
<text x="144.3" y="230.2">Frequency (Hz)</text>
</g>
<g font-size="2.1">
<text x="24.6" y="35.1">A</text>
<text x="40.8" y="35.1">S</text>
<text x="59.1" y="35.1">CM</text>
<text x="68.3" y="35.1">S</text>
<text x="78.4" y="35.1">L</text>
<text x="114" y="35.1">S</text>
<text x="57.7" y="100.3">S</text>
<text x="146.6" y="100.3">S</text>
</g>
<g font-size="1.8" fill="#999">
<text x="97.6" y="96.4">VOSH</text>
<text x="186.8" y="96.4">VOSL</text>
<text x="98.9" y="164">vosd</text>
<text x="189.5" y="164">vosv</text>
<text x="100.6" y="231.5">vosv</text>
<text x="185.7" y="231.2">Aol_</text>
</g>
</svg>
